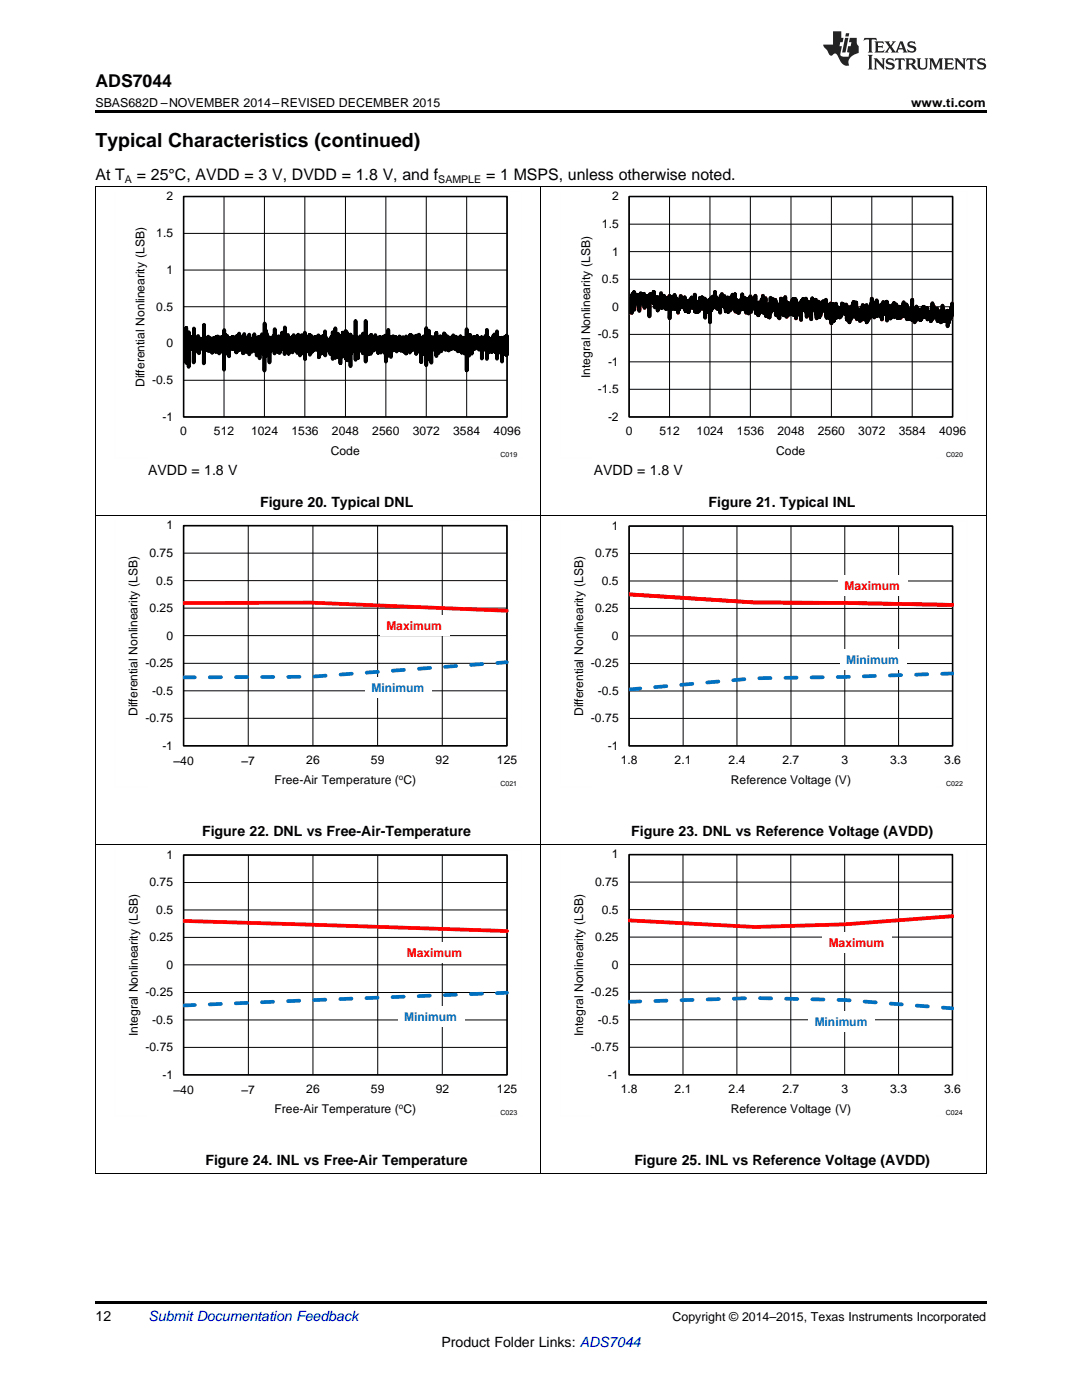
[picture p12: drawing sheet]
<svg xmlns="http://www.w3.org/2000/svg" width="216mm" height="279mm" viewBox="0 0 216 279" stroke-linecap="round" stroke-linejoin="round" font-family="sans-serif">
<path d="M19 234.2h.2zM196.7 234.2h.1zM19 259.7h177.8v.5h-177.8z" fill="#000"/>
<g fill="none" stroke="#000" stroke-width=".2">
<path d="M19.1 168.6v65.6M36.6 170.6h64.6v43.9h-64.6zM36.6 176.1h64.6M49.6 170.6v43.9M62.4 170.6v43.9M75.4 170.6v43.9M88.3 170.6v43.9M107.9 168.6v65.6M196.8 168.6v65.6M36.6 198.1h64.6M36.6 192.6h64.6M36.6 187.1h64.6"/>
<path d="M36.6 181.6h64.6M36.6 209h64.6M36.6 203.6h64.6M19 234.2h177.8"/>
</g>
<path d="M36.6 170.6h64.6v43.9h-64.6z" fill="none" stroke="#000" stroke-width=".31"/>
<path d="M36.6 183.8l64.6 2" fill="none" stroke="#f00" stroke-width=".74"/>
<path d="M36.6 200.7l64.6-2.6" fill="none" stroke="#0070c0" stroke-width=".74" stroke-dasharray="2.2 3"/>
<path d="M22.9 169.6v53.1M35.4 169.6h68.7M104.1 169.6v46.1M22.9 222.6h6.3M97.8 222.6h6.3" fill="none" stroke="#fefefe" stroke-width=".2" stroke-dasharray=".4 .1" stroke-linecap="butt"/>
<g fill="#fff">
<path d="M79.4 200.9h13.3v4.1h-13.3z" fill-rule="evenodd"/>
<path d="M79.9 188h13.8v4.1h-13.8z" fill-rule="evenodd"/>
</g>
<g fill="none" stroke="#000" stroke-width=".2">
<path d="M125.5 170.6h64.6v43.9h-64.6zM125.5 176h64.6M136.3 170.6v43.9M147 170.6v43.9M157.8 170.6v43.9M168.5 170.6v43.9M179.3 170.6v43.9M125.5 198h64.6M125.5 192.5h64.6M125.5 187h64.6M125.5 181.5h64.6M125.5 209h64.6"/>
<path d="M125.5 203.5h64.6"/>
</g>
<path d="M125.5 170.6h64.6v43.9h-64.6z" fill="none" stroke="#000" stroke-width=".31"/>
<path d="M190.1 182.8l-21.6 1.7-17.9 .5-25.1-1.3" fill="none" stroke="#f00" stroke-width=".75"/>
<path d="M125.5 199.9l25.1-.7 17.9 .4 21.6 1.6" fill="none" stroke="#0070c0" stroke-width=".75" stroke-dasharray="2.2 3"/>
<path d="M111.8 169.5v53.2M124.2 169.5h68.8M193 169.5v46.2M111.8 222.6h6.3M186.7 222.6h6.3" fill="none" stroke="#fefefe" stroke-width=".2" stroke-dasharray=".4 .1" stroke-linecap="butt"/>
<g fill="#fff">
<path d="M161.3 201.7h13.3v4.1h-13.3z" fill-rule="evenodd"/>
<path d="M164.1 186h13.8v4.1h-13.8z" fill-rule="evenodd"/>
</g>
<g fill="none" stroke="#000" stroke-width=".2">
<path d="M19.1 102.9v65.7M36.6 104.9h64.6v43.9h-64.6zM36.6 115.9h64.6M36.6 110.4h64.6M49.5 104.9v43.9M62.4 104.9v43.9M75.3 104.9v43.9M88.2 104.9v43.9M107.9 102.9v65.7M196.8 102.9v65.7M36.6 137.9h64.6M36.6 132.4h64.6"/>
<path d="M36.6 126.9h64.6M36.6 121.4h64.6M36.6 143.4h64.6M19 168.5h177.8"/>
</g>
<path d="M36.6 104.9h64.6v43.9h-64.6z" fill="none" stroke="#000" stroke-width=".31"/>
<path d="M36.6 120.4l25.4-.1 39.2 1.6" fill="none" stroke="#f00" stroke-width=".75"/>
<path d="M36.6 135.2l25.4-.1 39.2-2.9" fill="none" stroke="#0070c0" stroke-width=".75" stroke-dasharray="2.2 3"/>
<path d="M22.9 103.8v53.2M35.3 103.8h68.8M104.1 103.8v46.2M22.9 157h6.3M97.8 157h6.3" fill="none" stroke="#fefefe" stroke-width=".2" stroke-dasharray=".4 .1" stroke-linecap="butt"/>
<g fill="#fff">
<path d="M75.8 122.8h13.9v4.1h-13.9z" fill-rule="evenodd"/>
<path d="M72.9 135.2h13.3v4.1h-13.3z" fill-rule="evenodd"/>
</g>
<g fill="none" stroke="#000" stroke-width=".2">
<path d="M125.5 105h64.6v43.9h-64.6zM125.5 115.9h64.6M125.5 110.5h64.6M136.3 105v43.9M147.1 105v43.9M157.8 105v43.9M168.6 105v43.9M179.3 105v43.9M125.5 137.9h64.6M125.5 132.4h64.6M125.5 126.9h64.6M125.5 121.4h64.6"/>
<path d="M125.5 143.4h64.6"/>
</g>
<path d="M125.5 105h64.6v43.9h-64.6z" fill="none" stroke="#000" stroke-width=".31"/>
<path d="M125.5 118.6l25.1 1.6 18 .1 21.5 .4" fill="none" stroke="#be4b48" stroke-width=".74"/>
<path d="M125.5 137.6l25.1-2.2 18-.3 21.5-.7" fill="none" stroke="#0070c0" stroke-width=".74" stroke-dasharray="2.2 3"/>
<path d="M125.5 118.6l25.1 1.6 18 .1 21.5 .4" fill="none" stroke="#f00" stroke-width=".74"/>
<path d="M111.8 103.9v53.1M124.3 103.9h68.7M193 103.9v46.1M111.8 157h6.3M186.7 157h6.3" fill="none" stroke="#fefefe" stroke-width=".2" stroke-dasharray=".4 .1" stroke-linecap="butt"/>
<g fill="#fff">
<path d="M167.2 114.8h13.9v4.1h-13.9z" fill-rule="evenodd"/>
<path d="M167.6 129.7h13.3v4.1h-13.3z" fill-rule="evenodd"/>
</g>
<g fill="none" stroke="#000" stroke-width=".2">
<path d="M19 37.2h177.8M19.1 37.2v65.7M36.6 39.2h64.6v44h-64.6zM44.7 39.2v44M52.8 39.2v44M60.8 39.2v44M68.9 39.2v44M77 39.2v44M85.1 39.2v44M93.1 39.2v44M107.9 37.2v65.7M125.5 39.2h64.6v44h-64.6z"/>
<path d="M133.6 39.2v44M141.7 39.2v44M149.7 39.2v44M157.8 39.2v44M165.9 39.2v44M174 39.2v44M182 39.2v44M196.8 37.2v65.7M36.6 53.9h64.6M36.6 46.6h64.6M125.5 55.7h64.6M125.5 50.2h64.6"/>
<path d="M125.5 44.7h64.6M36.6 75.9h64.6M36.6 68.5h64.6M36.6 61.2h64.6M125.5 61.2h64.6M125.5 77.7h64.6M125.5 72.2h64.6M125.5 66.7h64.6M19 102.9h177.8"/>
</g>
<path d="M36.6 39.2h64.6v44h-64.6zM125.5 39.2h64.6v44h-64.6z" fill="none" stroke="#000" stroke-width=".31"/>
<path d="M36.6 68.5l.1 1v-2.4v3.5v-4.3l.1 4.6v-4.6l.1 4.3v-4.3v3.5l.1-2.1v1.4v-1.2l.1 1.3v-1l.1 4.2v-7l.1 4.7v-2.5l.1 1.7 .1-1.7 .1 1.5v-1.2v1.4v-1.6v5.5l.1-6.9v3.5l.1-2 .1 1.1v-.7v1.6v-2.4l.1 2.2v-2.4v1.9l.1-1.4 .1 1.2 .1-1.6v2.2l.1-1.5 .1 1.5v-1.3l.1 1.3v-1.5v.9v-.9l.1 .1v4.2v-6.7v3.9v-2.4v2v-1.4l.2 1.4v-1.4v1.9v-2.3l.1 2.9 .1-2.6 .1 1.9v-1.9v1.7l.1-1.4 .1 1.5v-2v1.7v-1.8l.1 2.4v-2.7l.2 3.5v-3.1l.1 2.5v-1.9v1.2l.1-1.3v1.3v-1.5l.1 1.1v-.2v.5l.1-1.1 .1 1.2 .1-1.6v1.8l.1-1.8 .1 2.2v-1.7l.1 1 .1-1.3v4.7v-7.7v3.8l.1-1.2v1.7v-1.6l.1 2.3v-2.2l.2 2 .1-1.8v1.4l.1-1.6v2.2v-1.9l.1 1.8v-2.2l.1 1.2v-1.5l.1 2.9v-2.2l.1 1.5v-1.6l.1 1.9 .1-2.3v2.6l.1-2.3 .1 1.7v-1.7v1.4l.1-1.4 .1 2.7v-2.5l.1 .7v-1.1v1.4l.1-.1v.2v-.7v1.1l.1-1.3v1.4v-1.7v1.1v-.9l.1 .2v1.6v-2.3v1.8l.1-1.9 .1 1.8v-1.8v2.2l.1-1.9 .1 2.6v-3l.1 2.1 .2-1.7v2v-2.6v2.4l.1-1.8 .1 1.9 .1-2.3v3.2v-3.1l.1 2.4 .1-2.2 .1 2.1v-1.7v2l.1-2.6 .1 2.8v-2.9v2.2l.1-1.9 .1 1.5v-1.3v1.4l.1-1.5v1.3l.1-1.3v1.7v-2l.1 2.1v-3v7.3v-7.9l.1 5 .1-4.2 .1 3.6 .1-2.7 .1 2.6 .1-3.2 .2 3.1v-2.6l.1 1.9v-1.3l.1 .2v2.8l.1-3.6v1.6l.1-1.2v1.4v-1.9l.1 1.9 .1-1.7v1.3v-1.5v1.9l.2-1.3v1.3v-2l.1 2.3v-2.4v1.8l.1-1.8v1.7v-.9l.1 1.4v-1.7l.1 1v-1.4v1.3l.1-.2v.8v-1.6l.1 1.8v-2.1l.1 2.7v-2.1l.1 1.7 .1-1.8v2.5v-2.6v2.5l.1-3.2 .1 2.5v-1.5l.1 1.4v-2.3l.1 2.4 .1-2.9v3.2v-.7l.1 .8v-2l.1 1.5v-1.5l.1 1.2v-1.1l.1 1.7v-2.2v1.4l.1-1.1 .1 2.1 .1-2.2v2.3l.1-3v3.5l.1-2.7 .1 1v-.8v1.3v-1.1v1.5v-3.1l.1 2.9v-1.8l.2 1.7v-1.9v2v-1.7l.1 .9v-.8v2.4l.1-3v2.1v-1.9l.1 2v-1.6v1.5v-1l.1 .6v-1.4v1.7l.1-1.8v1.6l.1-1.6 .1 2.1v-2.8v3.9l.1-3.2v1.3l.1-.4v.4v-.5v.6v-1.1l.1 1.7 .1-1.9v1.7l.1-1.6v1.9l.1-1.5v2.1l.1-2.5v1.4v-1.3v1.1l.1-.9v1.8l.1-2.4 .1 2.4v-3.1l.1 3.3v-1.7l.1 1.1 .1-1.9v2.1v-2.3l.1 2.6 .1-2.2v3.2v-3.2l.1 1.7 .1-1.4v1l.1-1.3v2.4l.1-2.9 .1 3.1v-3.1l.1 4.3v-4.3l.1 2.1v-1.7l.1 1.5v-1.1v1.4l.1-2.1v1.6v-.6v.8l.1-1.4v1.5l.1-2.5v3.6l.1-3.1v2.2l.1-2.4v3.6v-2.4l.1 .3v-.4l.1 2.1v-3l.1 6.8v-9.5v5.6v-3.5l.2 4.5v-5.2l.1 3.8 .1-2v1.8v-1.7l.1 3.1v-4.3l.1 3.1v-1.7v1l.1-1.5 .1 2v-1.9v1.4l.1-1.7v1.5l.1-1.3v4.8v-4.6l.1 1.5v-1.7l.1 2.5 .2-2.3 .1 1.9v-1.5v1.7v-1.9l.2 1.6v-2.2l.1 2v-2.1v2.4v-2.6l.1 2.5 .1-1.6v2.6v-4.8l.1 3.4v-1.4l.1 1.8v-1.6v1.3l.1-1.7 .1 1.9v-1.5l.1 2.3v-2.8l.1 2 .1-1.5 .1 1.5v-2.3l.1 3.3 .1-2.7v2.7l.2-2.7v1.8v-2v1.8l.1-1.3 .1 1.4 .1-1.4v1.6v-3.2l.1 3.2v-1.9v1.4l.1-1.4 .1 1.8 .1-2.4v2.3v-2.6l.1 3.9v-5.4v4.6l.2-2.6v1.8v-1.7l.1 1.9v-1.9l.2 2.7 .1-3.3 .2 3.8v-2.4v-.2v.7l.1-.8 .1 1.4v-1.9v2.9v-2.4l.1 1v-1.1l.1 1.1v-1.3v1.6v-1.5l.1 1.4 .1-1.4v1.7v-2.1l.1 2.6v-2l.1 2.4v-1.8v.2v-.8l.1 1.2v-1.2v1.5l.1-2.5 .1 2.6 .1-2.4 .1 2.7v-1.7v-.2v.8v-1l.1 1.6 .1-1.7 .1 2v-2v2.3v-1.9l.1 2.5 .1-3.5 .1 3v-1.5v.6v-2.3l.1 2.4v-1.5l.1 2.3v-2.2l.1 .9v-.8l.1 3v-3.9v3.3l.1-3.2 .2 1.9v-1.6v2.4l.1-2.9v2.1v-1.5v2.3l.1-1.9 .1 2 .1-2.7v3.4v-2.5v1.4l.1-1.8v1.9l.1-3.2 .1 5.3 .1-4.7 .1 2.6v-2.3v2.3l.1-2.1v2.5l.1-2.6 .1 2.5v-2l.1 1.6v-1.6l.1 .9v-1.4v2.4v-1.9l.1 1.4v-1.5l.1 1.8v-2.8v4l.1-3 .1 1.5 .1-2.3v3.4l.2-3.1 .1 2.9v-2.7v1.7l.1-1.8v2.5v-2.3l.1 1.4v-1.6v2.2l.1-1.9 .1 1.9v-2.3v1.9v-1.5l.1 1.7 .1-2.1v2.5v-1.9l.1 1.8v-1.5l.1 .9 .1-1.4 .1 2 .1-2.8 .1 4.4v-4.2l.1 2.8v-2.7l.1 1.9 .1-1.4v3v-2.1v.2l.1-1v1.6l.1-1.9 .1 1.4v-1.3v2.2l.1-2.7 .1 3.3 .1-3.2 .1 2.3v-1.5v2.5l.1-3.6 .1 3.9 .1-4.7v4.8v-3.8l.1 2.5 .1-1.9v2.1l.1-1.8 .1 1v-1.3l.1 2.2v-2v1.4l.2-1.3v1.4l.1-1.5 .1 1.3v-1.5l.1 3 .1-3.3v1.9l.1-2 .1 3v-3l.1 2v-2.2l.1 3.1v-3.9v5.3v-4.4v2.3l.2-2.2v3.2v-3.8v2.4l.1-1.6 .1 2.7 .1-4.7v5.9l.1-3.9 .1 2 .1-2.2 .1 1.7 .1-1v2.4v-3.2v4.1v-4.7v2.5l.1-1.3 .1 1.4v-1.9v2.1l.1-1.9v1.6v-1.8l.1 .3v2.9l.1-3.5v2.2v-2v5.3v-4.5l.1 .5v-1.3l.1 3.4v-3.4v2.1l.1-1.9v2.5v-2.9l.1 2.7 .1-2v1.8v-3.1v4.8l.1-3.3v.7v-.8l.1 1.8v-2v2.2v-2.9v2.8l.1-2.6v2.6l.1-1.8v2.2v-3.1v3l.1-2.2v3l.1-4.8v5.2v-4.9v5.3l.1-4.8v2.3l.1-1.7v4.4v-5.5l.1 4 .1-3.2v4.8v-5.2l.1 3.2v-3v2l.1-.7v.9v-1.2l.1 1.3v-1.9l.1 1.8 .1-1.6v5.6v-6.3l.2 3.7 .1-3.1v1.8v-1.7l.1 2.1 .1-2.1 .1 2.5v-2.7l.1 2.2v-2l.2 2 .1-1.8v4.1v-7.7l.1 6.4 .1-3.3 .1 2.4 .1-2.1 .1 2v-1.5v3.5v-4.2l.2 2.2v-1.6v1l.1-1.2 .1 1.7 .1-2.3 .1 2.9v-2.5v2l.1-1.8v1.5l.1-1.5v1.2l.1-1v1.2v-1.3l.1 1.1v-2.3v3.9l.1-1.9v.5l.1-1.3 .1 1.3v-1.1l.1 1.1v-.8v1.3l.1-1.9 .1 4.5v-8.1v5.2v-2.1v2.4l.1-2.2v1.3l.1-1.1v2.5v-2.4l.2 1.4v-1.5v2.8l.1-3.2v3.5v-2.9l.1 1.2 .1-1.2v1.6l.1-2v2.4l.1-2 .1 2.8 .1-3.8v2.7v-1.9l.1 2.1 .2-2.3 .1 2.6 .1-2.8 .2 2.6 .1-2.9v2.7l.1-2.2 .1 2.4v-1.4l.1-.5v.7v-.7l.1 1.5v-1.9v1.6l.1-1.5 .1 2.8v-2v.5v-1.1l.1 1.1v-1.6l.1 2.7v-2.4v1.9l.2-2.3 .1 3.2v-3l.1 2.3v-2.3l.1 .1v2.3v-1.3v-.4v1.4l.1-2 .2 1.9v-1.5v2.3l.1-3 .1 2.2 .2-2.2v3.3v-3.5l.1 5.2v-5.1l.1 4.2v-4.3l.1 3.3 .1-3.3v1.6v-.7l.1 1.3v-1.5v2v-1.7l.1 2.9v-5.1l.1 3.4v-1.9v1.8l.1-1.1v1.2l.1-1.7 .1 1.7 .1-1.3v3.3l.1-4v2.4l.2-1.6v1l.1-1.4v1.9v-1.2v.8v-2l.1 2.8v-1.7l.1 .5v-.6l.1 1.1v-1.6v1.6l.1-1.7 .1 2.3v-2.1l.1 1.7v-2.1l.1 1.9v-1.9v2.9l.1-2.3v1.1v-1.3l.2 2v-2l.1 1.8v-1.8l.1 1.3 .1-1.5v2.4v-2.8l.1 2.5v-2.3v2.2l.1-1.9 .1 2.4 .1-2 .1 1.2v-1.2v.2v1.1v-1.6l.1 1.9 .1-2.3 .1 2v-2v2.9l.2-2.8 .1 2.8 .1-2.8v2.3v-2.3l.1 2v-2.3v3.4l.1-3.2v1.8l.1-1.7v1.8v-1.3v1.2l.1-.7v.5l.1-1.5 .1 2.6 .1-2.2v1.2v-1.5l.1 2.1 .1-2v2.8l.1-3.6v3.3l.1-3.2v3.1l.1-2.3v1.3l.2-.9v1.1v-2.1v2.1l.1-1.2v1.7v-2.1l.2 2.2 .1-2.1 .1 1.8v-2.2l.1 2.6 .1-2.9v3.6v-3.5l.1 3.3 .2-3.4v2.4l.1-1.9v2.7v-2.6l.1 2.5v-2.5l.1 2.5v-3.3l.1 2.9v-2.3l.1 1.4v-1.1v2.1l.1-2.4v1.9l.1-1.8 .1 4.8v-4.2v.9v-1.2l.1 1.7v-2.1l.2 2.1v-2.2v2.7l.1-2.9 .1 3.6v-2.8v1.8v-2.2l.2 2.2v-2.2v2l.1-2.6v3.7l.1-3.8v4.2l.1-5.5v7.3v-6.5l.1 4.7 .1-4.2 .1 3 .1-2.4v1.8v-1.2v3.7l.1-5.7v4.3l.1-3.2 .1 2.1v-1v1.3l.1-2.1v2.1v-2.3l.1 2.4v-1.9l.1 4.7v-4.2v.6v-1.2l.1 1.8v-1.4v1l.1-1v1.8l.1-2.5 .1 1.9v-1.3l.1 1.5v-1.8v1.5v-1.4l.2 1.7v-1.9l.1 1.4v-1.5v2.7l.1-2.3 .1 3.3v-4.7l.1 3.6 .1-2.3 .1 1.6 .1-1.6v2.7l.1-2.6v2.1v-2.7l.1 2.9v-2.3l.2 1.6v-2.3v2l.1-1.5v2.4v-2.6v2.7l.1-2.9 .1 2.2v-2l.1 2.1v-1.5l.1 1.3v-1.7l.1 1.9v-2.1l.1 1.9v-2.8l.1 3 .1-2.8 .1 3.1 .1-2.5v1.6v-1.2l.1 1.7v-1.8l.1 1.9v-2.4l.1 2.4 .2-1.8 .1 2.2v-2.6l.1 2v-1.3l.1 1.1 .1-1.4 .1 1.8v-1.8l.1 2v-1.9v1.8v-2.1l.1 1.9v-.6v.2v-1.8l.1 2v-1.5l.1 1.5v-2.3v2.5l.1-1.4 .1 1.6v-2.4l.1 2.2 .1-1.8v1.6v-1.1l.1 1v-1.9l.1 2.6 .1-2.5v2.3v-2.2v1.9l.2-1.9 .1 1.8v-1.7v2.6l.1-2.4v2.2l.1-2.5v2.2v-2.3l.2 2.5 .1-2.7 .1 2.6 .1-2.2v2.9v-2.7l.1 1.6 .1-1.5 .1 1.5v-1.6v2.1l.1-2.3 .1 3v-2.9l.1 1.8 .1-1.6v2l.1-2.1v2.3v-2.5l.1 2.3v-2.1l.1 1.8v-3.8v8.2v-6.5l.2 3v-3.2l.1 3v-3.2v2.5l.1-1.6v1.3v-1.3l.1 .9v-.4v2.6v-4.1l.1 2.5v-1.7v1.3l.1-.6v2v-3.6l.1 2.1v-.6v.7l.1-1.2v1.5v-1.8l.1 2.2v-2.4v3.3l.1-2.9 .1 2.2 .1-2.1 .1 1.7v-2.2v1.9l.1-1.8 .1 2.1v-1.4l.1 1.5v-1.8l.1 1.3 .1-1.4 .1 1.5 .1-1.5v1.2v-1.8v1.9l.1-.8 .1 .8v-1.3v1.9l.1-1.9 .1 2.1 .1-1.9v1.4l.1-1.8v2l.1-1.9 .1 2 .1-2.3v4.3l.1-3.7v1.3l.1-1.5v1.6l.1-1v1.2l.1-1.6v1.6l.1-1.9 .1 2.2v-2l.1 1.6v-1.6v1.5v-1.2v1.1v-2.2l.1 2.7 .1-2.2v2l.1-1.4v1.1l.1-3.4v5.8v-3.7v1.2l.1-1.4v1.4l.1-1.7v2.5l.1-2.6v2v-1.5l.1 .4v-.2v2.3v-2.8v1.6l.1 .2v-1.4l.1 1.3v-1.4l.1 1v-1.1v1.5v-1.5l.1 1.7 .1-1.4v2.2v-2.5l.1 2.5v-2.4l.1 1.5v-1.5v.3v1.4l.1-2.4v2.2l.1-1.7 .1 1.7v-1.6v2.4v-3.4l.1 3.1v-1.9l.1 1.5v-1.5l.1 2.4v-3.3v2.9l.1-2v2.1l.2-3.9v5.5l.1-4.1v1.4v-1.6l.1 2.2v-1.8v1.2l.1-1v2.5v-3v1.5l.1-1.2v1.6l.1-1.5 .1 1.8v-1.7l.1 1.5v-1.5v1.1l.1-1.4v1.5v-1.4v2l.1-2.3 .1 4.8v-4.4v1.1l.2-1.2 .1 1.4v-1.7l.1 2.3 .1-2.4v2.5v-2.2l.1 1.9 .1-2.3v3.5l.2-3.5v3.7v-3.9v3.8v-3.5v1.2M125.5 61.2l.1 .7v-1v1.5l.1-2.1v1.7v-1.7l.1 .5v-.5v1.6v-1.7v-.5v.9l.2-1.3 .1 3.1v-2.8v-.8l.1 1.6v-1.6l.1-.1v1.1l.2-1.5v3.5l.1-2.2 .1 1.1v-1.3l.1 .3v-.3v.9l.1-1.2 .1 1.2v-1.5l.1 1.1 .1-1 .1 1.8 .1-1 .1 .9 .1-1.4v2.8v-3.1l.2 .7 .1-1.1v2.1l.1-1.5 .1 1.4 .1-1.3 .1 1.4v-1.9l.1 1.4 .1-1.5 .1 2.8 .1-1.8 .1 1.2 .1-.9 .1 .7v-1.3l.1 1.2 .1-1.4 .1 2.1 .1-1.1v1l.2-1.6v3.6l.1-4.4v.9v-.8l.1 .6v-.5v1l.1-1.3 .1 1.7v-.9l.1 .9 .1-1.4v1v-1l.1 1.5 .1-2.2 .3 3.1 .1-1.4v-.3v1.7l.2-1.8 .1 1.1v-1.4l.1 2.8 .1-1.8 .1 1.2 .1-1.3v.7l.1-.9v1l.1-1.5 .1 .9v-1.3v.8l.1-1.3 .1 3 .1-1.9v1.4l.2-1.9 .1 1.4 .1-1.5v1.2l.1-1v2.2v-.8l.1 1 .1-1.3 .1 1.4 .1-2.2 .1 1.5 .1-1.1 .1 1.1 .2-1.4v1.4l.1-2v4.5v-3.5l.1 1.8 .2-2.5v1.6l.1-1.5v1.2v-.7l.1 .1v1.7l.1-2.5 .1 1.3v-1.2l.1 .3v1.1v-1.3v.2l.1-.3v.9l.1-1.3 .1 2.8 .1-1.6 .1 1.4 .1-1.9 .1 1.4 .1-1.1 .1 2.5 .1-1.7v.7l.1-.9v1.2l.2-1.8 .1 1v-1.8l.1 1.4 .2-1.1v1.9l.1-1.7 .2 1.6 .1-1.7 .1 1.3v-1.5l.1 2.4v-.7l.1 1.1 .1-1.5 .1 1.4 .1-2 .2 2.2 .1-1.4v1.5l.2-2v1.1v-1.5l.1 1.3v-1.4l.2 1.3v-1.5v.8l.1-1 .1 2.1 .1-1.3v.7v-1l.1 .9 .1-1.2v1l.1-.8 .1 .7v-1.7l.1 3.4 .1-1.2 .1 1.3 .2-2.1 .2 2.1v-.8v.5l.1-.8v.9l.1-1.5 .1 1.1v-2.3l.2 2.2 .2-2v.7v-.8v1l.1-1.2v2v-.7l.2 1.1 .1-1.9 .1 1.5v-1.6l.1 1.3v-1.4l.1 3.8 .1-1.8v.7l.1-1v1l.2-1.6v.9l.1-1.4v1.3v.3l.1-1.2 .1 1.7v-2.4v1.6l.1-1.4 .1 1.3v-1.5l.1 4.4v-4.3l.1 1.6 .1-2v2.3l.1-2.6 .1 1.3v-1.3v.8v-.6l.1 .2v1.8v-1.9l.1 1.1 .1-1.2v.1l.1-.5v.9l.2-1.7v2.8v-.6l.1 .9 .1-2.1v2.1l.2-1.8 .1 2.1 .2-1.4 .1 1.3v-1v.8l.1-1.5 .1 2.5 .1-3.3 .1 1.2 .1-1.6 .2 2.3v-1.5l.1 1.3 .3-1.7v1.5l.1-1.1 .1 2.6 .2-1.7 .1 1.2 .1-1.3v.7v-1.6l.1 2.9 .2-1.7v1.4l.1-1.6v.9v-1.4l.1 2.1v-2.4l.1 1.4 .1-1.8 .1 1.3 .1-1.7 .1 2.8 .2-2.4 .1 1.9 .2-2.4v3.5l.2-1.3v.9l.1-.8 .1 .3v-1.4l.2 2.5v-1l.1 1 .2-2.2 .1 1.7v-1.9l.1 1.1v-1.3l.1 1.1 .1-.8v.5l.1-1.8 .1 2.9 .1-1.9 .1 1.9v-1.3l.1 .6 .1-1.6v1.5l.1-1.2 .1 2.3v-1.1l.1 1.5v-1.3l.1 .2v-.3v.3l.1-.1v.4v-1v1.3l.1-1.2v.7v-1.7l.2 2.9 .1-3.1 .1 2.2 .1-2.6 .2 3.2 .1-2.2 .1 1.5 .1-2 .2 2 .1-1.9v1l.1-.8 .1 1v-1.9l.1 3.5 .2-2.1 .1 1.8 .2-1.8v2.5l.2-2.1 .2 1.5v-1.7l.1 1.3 .2-2.1 .1 1.3 .1-2.1 .1 3.4 .1-1.8v1.1l.1-1.5v2l.3-2.7v3.4v.2l.2-1.5 .1 .9v-1.7l.3 2.5 .1-1.7v1.8l.2-2.8v1.6l.1-2.8v3l.1-1.8v.7l.1-1.1 .1 1.3 .1-1.8 .1 2.2 .2-1.5v1.2l.2-1.7 .1 3 .1-1.3 .1 .8v-.9l.1 1.4 .1-2.2 .1 1.8v-1.7v2.3v.2l.2-1.5v1.7l.2-2.6v1.5l.1-.7v.2v-2.3v2.1l.1-1.4 .1 1.4v-.5l.1 .4v-1.9l.1 .6 .1-.4v1.4v-1.1v2.7l.1-2.3 .2 1.2 .1-2.5v2.4l.1-1.6v3l.1-1.6 .1 1.7 .1-1.9v1.1v-1.3l.2 1v-1.6v1.9l.1 .2v-1.3l.1 1.5v-1.3v.9l.2-1.8v1.6l.1-1.5v1.8l.1-1.9v2v-2.3v2.2l.2-2.3v2.4v-2.7v1l.1-1.2 .1 2v-2.1v3.2l.1-2.4v1v-1.2l.1 .8v-.6v.4l.1-.3v.5l.1-1.3 .1 1v-.9v3.7v-2.3l.1 .9 .1-.8v1.4l.2-2.2 .2 2.2 .1-1.1v1.2l.1-1.8 .2 1.4v-1.1v2.5l.1-3.7v1.5l.1-1.3v.9v-1l.1 .9 .1-1.4v1l.1-1v2.2l.1-1.2 .1 .9 .1-1.4 .1 1.1 .1-1.7 .1 3.6 .3-1.7v.9v-.6l.1 .3v-1.9v2l.2 .8 .1-1.5 .1 1.1 .1-1.6 .1 2.7v-3.3l.1 1.8 .1-2.6v1.1v-.6l.2 .9v-1.1v.2v1.4l.1-1.4v1.6l.2-1.6v.8l.1-1.1v1.7l.1-1.6 .2 3.6v-1.3v.8l.1-1.7v.8l.2-.4v.4l.1-1.9v3.1l.1-1.6 .1-.1 .1 1.4 .1-2 .1 1.1 .2-1.8 .1 1.6 .1-1.8 .1 1.7v.2l.1-1.4 .2 1.4 .1-2.2 .1 3.6 .2-1.9v1.6l.1-.3 .1-1.9 .2 2.6v-1.4v-.6l.2 1.1 .1-2 .1 3.9 .1-3.3v2.1l.1-2.5v2.3l.2-2.4 .1 3.4v-2.1v-.5l.1 .6 .1-1.1v1l.1-1.2v.4l.1-.6 .1 2.8 .1-1.8 .1 1.3 .2-1.5v1.3v-1l.1 1.5 .1-.8 .1 1 .1-1.5 .1 1.2v-.7l.1 .6 .1-2.4v2l.2-1.9 .1 1.2v-.9l.2 1.6 .2-1.8 .1 1.4v-1.4l.3 3v-1.6l.1 1.4 .2-2.3 .1 3 .1-2.2v.9l.1-1 .1 1.8 .1-2.7 .1 1.7 .1-1.6 .1 1.1 .1-2v1l.1-1v2.9l.2-2.3 .1 1.8v-.2l.1-2.1 .2 3.3v-.8v-.2l.1 .6 .2-1.5v1.2l.1-1 .2 2.1 .1-2.1 .1 1.9 .1-.2v-2.4l.1 2.1 .2-2.5v1.1v-1v.9l.1-.8v1.2l.1-1.2 .1 2.7 .1-2v1l.1-1.7v2l.2-2.2 .1 3.4 .1-2 .2 1.5v-1.8v1.1l.1-1.5 .1 1.6 .1-1.1 .1 1.3 .1-2.9 .1 2.6 .1-3.5v3.5v-2.1l.1 1.8 .1-1.5v1.7l.1-2.1 .1 1.4v-1.3v2.4l.1-2.8 .1 1.6v-1.5l.1 1.3 .2-2.1 .1 3.1 .1-1.1v.6l.1-.7v.9v-.4l.1 .3 .1-1.4 .1 1.5v-.9v.9v-.7l.1 .7v-.5l.1 1 .1-2.4 .2 3v-1.9l.1-.9v1.2l.1-1.9 .3 2.4v-1.3l.1 1.1 .1-1.9 .1 2 .1-2.4 .1 3.8v-1.3l.1 .7 .1-1.4v1.3v-.8l.1 .6v-1.2l.1 1.2 .1-1.1v.5v-1.5l.1 2.6 .1-1.7 .1 1.5 .1-1.5 .1 .7 .1-.9v.9l.1-1.9 .1 1.3 .1-1.5 .1 2.8v-1.7l.1 .2v-.4v.6l.1-.5v.5l.1-1.3 .2 2.3 .1-1.1v1.6v-1.1l.1 .5v-.6l.1 .9 .2-2 .1 2.3 .1-1.1 .1 .9 .1-1.8v1.4l.2-1.6v1l.1-1.6 .1 .7v-1.1v1.7l.1-1 .1 2.1 .2-1.8v1.1l.2-1.6 .1 2.9 .1-1.4v1.1l.1-.9 .1 .7v-.7v.2v1l.2-2v1.4l.1-1.1 .1 1.1 .1-1v1.1l.1-1.5 .1 1v-2.9v4.1l.1-1.6 .1 1.7v-2.2l.1 1.4v-1.1v.7l.1-.7v.7l.1-.4v1.9l.1-2.3v-.3l.1 1.6 .2-2.1v1.4l.1-1.2 .1 2.4 .1-1.5 .1 1.4 .1-1.6v.8v-1l.1 1.2 .1-1.3 .1 2.1 .1-1.3v1.1l.1-.5v.3v-1.6l.1 1 .1-1.6 .1 .8 .1-.9 .1 2 .1-1.1 .1 1 .1-1.6 .1 1.6v-1.1h.1v-.1l.1 .8v-1.2v2.3l.1-.8 .1 .7v-1.1l.1 1v-.6l.1 .5v-.9l.1 1.1v-1.5l.2 1.9v-1.1l.1-.2v1.2l.1-1.6 .1 1.3 .1-3.2v2.3v-.9l.1 1.2 .1-2v1.6l.1-.8v1.4l.1-1.4 .1 1.5v-1.2l.1 1v-1l.1 .2v-.6v.9l.2-1.1 .1 2.5v-1l.1 1 .1-1.5v1.2l.2-1.1v1.1v-1.7l.1 1.1 .1-.6v.8v-1l.1 1.9v-1.1v.1v-.3l.1 1v-1.3l.1 1.1 .1-2.8v2.3v-.6l.1 .8v-1.8l.1 1.4 .1-.8v1.8l.2-1.1v.8l.1-1v1l.2-1.3v.8v-.2v-.7v.9l.1-1.3 .1 3.1 .1-1.5v.8l.1-1.1 .1 1v-1.5l.1 .8 .1-.9v.6v-.9l.1 1.2 .1-2.3v1.7l.2-1.7v1.8v-2.5v1.6v-1" fill="none" stroke="#000" stroke-width=".74"/>
<path d="M22.9 38.2v53.2M35.4 38.2h68.7M104.1 38.2v46.2M111.8 38.2v53.2M124.3 38.2h68.7M193 38.2v46.2M22.9 91.3h6.3M97.8 91.3h6.3M111.8 91.3h6.3M186.7 91.3h6.3" fill="none" stroke="#fefefe" stroke-width=".2" stroke-dasharray=".4 .1" stroke-linecap="butt"/>
<path d="M125.6 61.2v.7v-1v1.5l.1-2.1v1.7v-1.7l.1 .5v-.6v1.7v-2.2l.1 .9 .1-1.3 .1 3.1v-3.6l.1 1.6 .1-1.7 .1 1.1v-1.3l.1-.1v.8v-.9l.1 3.5v-2.1l.1 1 .1-1.3 .1 .9v-1.2l.1 1.2v-1.5l.2 1.1v-1l.1 1.8 .1-1 .1 .9 .1-1.4v2.8l.1-3.2 .1 .8 .1-1.1 .1 2.1v-1.5l.1 1.4 .1-1.3 .1 1.4v-1.9l.1 1.4 .1-1.5 .1 2.8 .1-1.8 .1 1.2 .1-.9 .1 .7v-1.3l.1 1.2 .1-1.4 .1 2.1 .1-1.1v1l.2-1.6v3.6l.1-4.4v.9l.1-.8v.6v-.5v1l.1-1.3 .1 1.7 .1-.9 .1 .9 .1-1.4v1.5l.1-2.2 .3 3.1 .1-1.3v-.4l.1 1.7 .1-1.8 .1 1.1v-1.4l.1 2.8 .1-1.8 .1 1.2 .1-1.3v.7l.1-.9v1l.1-1.5 .1 .9v-.5l.1-1.3 .1 3 .1-1.6v.6v-.9l.1 1.4 .1-1.8v1v-1.1l.1 1.4 .1-1.5 .1 1.2v-1v.4v-.3v2.1l.1-.8 .1 1 .1-1.3 .1 1.4 .1-2.2 .1 1.5v-1.1l.1 1.1 .1-1.2 .1 .7v-.9v1.4l.1-2v4.5l.1-3.5 .1 1.8 .1-2.5v1.6l.1-1.5v1.2l.1-.7v1.8l.2-2.5v1.3l.1-1.2v1.4v-1.3l.1 .2v-.3v.9l.1-1.3 .1 2.8 .2-1.6v1.5l.1-2 .2 1.4v-1.1l.1 2.5 .1-1.7v.7l.1-.9v1.2l.2-1.8 .1 1v-1.8l.1 1.4 .2-1.1v1.9l.2-1.8 .1 1.7 .1-1.7 .1 1.3v-1.5l.1 2.4v-.7l.1 1.1 .1-1.5 .1 1.4 .1-2 .2 2.2 .1-1.4v1.5l.2-2v1.1l.1-1.5v1.3l.1-1.4 .1 1.3v-1.5v.8l.1-1 .1 2.1 .1-1.3v.7l.1-1.2 .1 .7v-.8l.1 1v-.8l.1 .7v-1.2v.9v-1.4l.1 3.3 .2-1.1v1.3l.2-2.1 .2 2.1 .1-1.1v.9l.1-.1 .1-1.4v1.1v-.6v.4l.1-2.1 .1 2.2 .1-1.9 .1 .6v-.7v.7v-.8v1l.1-1.2v2v-.7l.2 1.1 .1-1.9 .1 1.5 .1-1.6v1.3v-1.4l.1 3.8 .1-1.8v.7l.1-1 .1 1 .1-1.6 .1 .9v-1.4v1.6l.1-1.2 .1 1.7v-2.4v1.6l.2-1.4v1.2v-1.4l.1 4.4 .1-4.4v1.7l.1-2v2.3l.1-2.3v-.3l.1 1.3v-1.3l.1 2.2v-1.8l.1 1 .2-1.6v.9v-.7v.7v-.7l.1 .4 .1-1.4 .1 3.1 .1-2.1 .1 2.1 .2-1.8v2.1l.2-1.4 .1 1.3 .1-1.7 .1 2.5 .1-3.3 .2 1.2 .1-1.6 .1 2.3 .1-1.5 .1 1.3 .1-1.4v1l.1-1.3v1.5l.1-1.1 .1 2.6 .2-1.7 .1 1.2 .1-1.3v.7v-1.6l.1 2.9 .2-1.7 .1 1.4v-2.1l.1 2.1v-2.4l.1 1.4 .1-1.8 .1 1.3 .2-1.7v2.8l.2-2.4 .1 1.9 .2-2.4v3.5l.2-1.3v.9l.1-.8 .1 .3v-1.4l.2 2.5 .1-1 .1 1 .1-2.2 .1 1.7 .1-1.9v1.1v-1.3l.1 1.1 .1-.8v.5l.1-1.8 .2 2.9v-1.9l.1 1.9 .2-2.3v1.5l.2-1.2 .1 2.7 .2-1.8 .1 1.3v-1.2v.7v-.1v-1.6l.2 2.9 .1-3.1 .1 2.2 .2-2.6 .1 3.2 .1-2.2 .2 1.5v-2l.1 1.6v-.6l.1 1 .1-1.9v1l.1-.8v.5l.1-.4v.9v-1.9l.1 3.5 .2-2.1 .1 1.8 .2-1.8v2.5l.1-1.2v1l.1-1.9 .2 1.5v-1.7l.1 1.3 .2-2.1 .1 1.3 .1-2.1 .1 3.4 .1-1.8v1.1l.1-1.5v2l.3-2.7v3.3l.1 .3 .1-1.5 .1 .9v-.6v.1v-1.2l.3 2.5 .1-1.7v1.8l.2-2.8 .1 1.6v-2.8v3l.1-1.8v.7l.1-1.1 .1 1.3 .1-1.8 .1 2.2v-1l.1 .6 .1-1.1 .1 1.2 .1-1.7 .1 3 .1-1.3 .1 .8 .1-.9v1.4l.1-2.2 .1 1.8v-1.7v2.5l.2-1.5v1.7l.2-2.6 .1 1.5v-.7v.2v-2.3v2.1l.1-1.4 .2 1.3 .1-1.9 .1 1.6v-1.1v2.7l.1-2.3 .2 1.2 .1-2.5 .1 2.4v-1.6v3l.1-1.6 .1 1.7v-.9v.8l.2-2 .1 1v-1.6l.1 2.1v-1.3l.1 1.5v-1.3l.1 .9 .1-1.8v1.6l.1-1.5 .1 1.8v-1.9v2v-2.3l.1 2.2 .1-2.3v2.4v-2.7l.1 1v-1.2l.1 2v-2.1v3.2l.1-2.4v1v-1.2l.1 .8 .1-.5v.5l.1-1.3 .1 1v-.9v.3v3.4l.1-2.3 .1 1.5 .2-2.2v1.5l.1-1 .2 1.8 .1-1.8 .2 1.4v-1.1v2.5l.1-3.7 .1 1.5v-1.3v.9l.1-1v.9l.1-1.4v1l.1-1v2.2l.1-1.2 .1 .9 .1-1.4 .1 1.1 .1-1.7 .2 3.6 .2-1.7v.9l.1-.6v.3v-1.9l.2 2.8 .1-1.5 .1 1.1 .2-1.6v2.7v-3.3l.1 1.8 .1-2.6 .2 1.4v-1.1v1.6l.1-1.4v1.6l.2-1.6 .1 .8v-1.1v1.7l.2-1.6 .1 3.6v-1.3v.8l.1-1.7 .1 .8 .1-.4v.4l.1-1.9v3.1l.2-1.7 .1 1.4v-.7l.1 .3v-1.6l.1 1.1 .1-1v.9v-.1l.1-1.6 .1 1.6 .1-1.8 .1 1.7v.2l.2-1.4 .1 1.4 .1-2.2 .1 3.6 .2-1.9v1.6l.1-.4 .1-1.8 .2 2.6v-2l.2 1.1v-.8v.5l.1-1.7 .1 3.9 .1-3.3v2.1l.1-2.5 .1 2.3 .1-2.4 .1 3.4 .2-3.1 .1 1v-1.2v.4l.1-.6 .1 2.8 .1-1.8 .2 1.3 .1-1.5v1.3l.1-1v1.5l.1-.8 .1 1 .2-1.5 .1 1.1 .1-2.4 .1 2 .1-1.9 .1 1.2 .1-.9v1.1v-.2v.5l.1-.7 .1 .9 .1-1.8v1.4v-1l.1 1 .1-1.4 .2 3 .1-1.6 .1 1.4 .1-2.3 .1 3 .1-2.2v.9l.1-1 .1 1.8v-2.2l.1 .6v-1.1l.1 1.7 .1-1.6 .1 1.1 .2-2 .1 2.9 .1-2.3 .1 1.8 .1-2.3 .2 3.3v-1l.1 .6 .2-1.5v1.2l.2-1 .1 2.1 .2-2.1 .1 1.9v-2.6v1.6l.1-1.2 .1 1.7 .1-2.5v1.1l.1-.9v1.2l.1-1.2 .1 2.7 .1-2v1l.1-1.7 .1 2 .2-2.2v3.4l.1-1.2v.7v-.3v-1.2l.1 1.6 .1-1.9v1.1l.2-1.5v1.6l.1-1.1 .1 1.3 .1-2.9 .1 2.6 .1-3.5v3.5l.1-2.1v1.8l.1-1.5v1.7l.1-2.1 .1 1.4v-1.3l.1 2.4v-2.8l.1 1.6 .1-1.5 .1 1.3v-.9v.7l.2-1.9v3.1l.2-1.2v.9l.1-.4v.3l.1-1.4 .1 1.5v-.9v.9l.1-.7v.7l.1-.5v1l.1-2.4 .2 3v-1.6l.1-1.2v1.2l.1-1.7v.4l.1-.6v1.3l.1-1v1.8l.1-.8v.4v-.3v1l.2-2.1 .1 2 .1-2.4 .1 3.8 .2-2v1.3l.1-1.4 .1 1.2 .1-1.1v.5l.1-1.5 .1 2.6v-1.7l.2 1.5v-1.5l.1 .7v-.7l.1 .5v-.7v.9l.1-1.9 .1 1.3 .1-1.5 .1 2.8 .1-1.8v.5l.1-.5 .1 .5v-1.3l.1 1.3 .1-1v.8v-.6v.1v1.7l.1-1.1v1.6l.1-1.2 .1 .9 .2-2 .1 2.3 .1-1.1 .1 .9 .1-1.8v1.4l.1-1.3v.8l.1-1.1v1l.2-1.6v.7v-1.1l.2 2.8 .2-1.9 .1 1.1 .1-1.5 .1 2.9 .1-1.4v1.1l.2-.9v1.2l.2-2v1.4l.1-1.1 .2 1.1v-1v1.1l.1-1.5 .1 1v-2.9v4.1l.1-1.6 .1 1.7v-2.2l.1 1.4v-1.1l.1 .7 .1-.4v1.9l.1-2.6 .1 1.6 .2-2.1v1.4l.1-1.2 .1 2.4 .1-1.5 .1 1.4 .1-1.8 .1 1.2 .1-1.3 .1 2.1 .1-1.3 .1 1.1 .1-1.8v1l.1-1.6 .1 .8 .1-.5v.4v-.8l.1 2 .1-1.1 .1 1v-.7l.1 .1v-1l.1 1.6 .1-1.1 .1 .7v-1.2l.1 2.3 .1-1.2 .1 1 .1-.6v.5v-.9l.1 1.1 .1-1.5 .1 1.9 .1-1.3v1.2l.1-.5v.3v-1.4l.1 1.3 .1-3.2v2.3v-.9l.1 1.2 .1-2 .1 1.6v-.8v1.4l.1-1.4 .1 1.5 .1-1.2v1l.1-1.4v.9l.2-1.1 .1 2.5 .1-1.2 .1 .8v-1.1l.1 1.2 .1-1.1v1.1l.1-1.7v1.1l.1-.6v.8l.1-1v1.9v-1.3l.1 1v-1.3l.1 1.1 .1-2.8v2.3v-.6l.1 .8v-1.8l.2 2.4v-.9l.1 .9v-1l.1 .5v-.6v.8l.1-1v1l.2-1.3v.8v-.2v-.7l.1 .9v-1.3l.1 3.1 .1-1.5 .1 .8v-.9v-.2l.1 1 .2-1.6v.6v-.9l.1 1.2 .1-2.3 .1 1.7 .1-1.7v1.8v-2.5v1.6l.1-1" fill="none" stroke="#be4b48" stroke-width=".74"/>
<path d="M19 22h177.8v.5h-177.8z" fill="#000"/>
<g fill="#231f20">
<path d="M172.5 7.6l-.1 .5 .4-.2h.6v.1v2.1l-.2 .4h.9l-.2-.4v-2.1l.1-.1h.5l.5 .2-.2-.5zM174.5 8.3l.2 .3v1.5l-.2 .4h1.8l.2-.6a1.04 1.04 0 0 1-1.3 .2v-.7h.6l.3 .2v-.6l-.3 .2h-.6v-.6l.8-.1 .4 .3-.2-.5zM176.5 8.3l.9 1.1-.9 1.1h.8l-.2-.2 .4-.7 .5 .7-.2 .2h1.5l-.2-.2 .2-.4h.9l.1 .4-.2 .2h1l-.3-.3-.7-1.9h-.5l-.9 2-.8-1 .9-1h-.8l.1 .3-.4 .5-.3-.6 .1-.2zM179.7 8.6l.4 1h-.7zM181.3 8.4a.63 .63 0 0 0-.2 .7 .63 .63 0 0 0 .6 .4l.6 .2 .1 .2a.75 .75 0 0 1-.7 .4 .75 .75 0 0 1-.6-.5l.1 .7 .1-.1a1.11 1.11 0 0 0 1.5-.6 1.13 1.13 0 0 0-1.2-.8l-.1-.4a1.04 1.04 0 0 1 1.2 .2l-.2-.5-.2 .1-.4-.2zM173.2 10.9l.2 .4v2.2l-.2 .4h1l-.3-.4v-2.2l.3-.4zM174.3 11.6l.3 .4v1.5l-.3 .4h.8l-.2-.4v-1.3l1.5 1.7v-1.9l.2-.4h-.7l.2 .4v.9l-1.1-1.3zM177 11.8a.62 .62 0 0 0-.2 .7 .62 .62 0 0 0 .6 .4l.6 .1 .1 .3a.76 .76 0 0 1-.7 .3 .76 .76 0 0 1-.7-.4l.2 .7 .1-.1a1.11 1.11 0 0 0 1.5-.6 1.13 1.13 0 0 0-1.2-.8l-.1-.4a1.04 1.04 0 0 1 1.2 .2l-.2-.6-.2 .1-.5-.1zM178.7 11.6l-.2 .6a.61 .61 0 0 1 .8-.3v1.6l-.2 .4h.9l-.2-.4v-1.6a.63 .63 0 0 1 .7 .3l-.1-.6zM180.6 11.6l.3 .4v1.5l-.3 .4h1l-.2-.2-.1-.8 .6 .2a.76 .76 0 0 0 1.2 .7l-1-1a.58 .58 0 0 0 .6-.5 .58 .58 0 0 0-.5-.6zM181.4 11.9h.1a.45 .45 0 0 1 .5 .1 .45 .45 0 0 1 .1 .5l-.8 .2zM182.9 11.6l.2 .2a2.17 2.17 0 0 0 .3 1.9 .99 .99 0 0 0 1.6-.6v-1.1l.2-.4h-.7l.2 .2a1.92 1.92 0 0 1-.2 1.8 .6 .6 0 0 1-.9-.5v-1.1l.2-.4zM185.4 11.6l.2 .4v1.5l-.2 .4h.7l-.2-.4v-1.4l.8 1.8 .8-1.8v1.4l-.2 .4h.9l-.2-.4v-1.5l.2-.4h-.8l-.6 1.5-.6-1.5zM188.4 11.6l.2 .4v1.5l-.2 .4h1.8l.1-.6a1.04 1.04 0 0 1-1.2 .1v-.6h.5l.4 .2v-.6l-.4 .2h-.5v-.7h.8l.3 .3-.1-.6zM190.5 11.6l.2 .4v1.5l-.2 .4h.7l-.2-.4v-1.3l1.5 1.7v-1.9l.2-.4h-.7l.2 .4v.9l-1.1-1.3zM192.9 11.6l-.1 .6a.61 .61 0 0 1 .7-.3l.1 1.6-.3 .4h1l-.3-.4 .1-1.6a.63 .63 0 0 1 .7 .3l-.1-.6zM195.2 11.8a.62 .62 0 0 0-.2 .7 .62 .62 0 0 0 .6 .4l.6 .1 .1 .3a.76 .76 0 0 1-.7 .3 .76 .76 0 0 1-.6-.4l.1 .7 .1-.1a1.11 1.11 0 0 0 1.6-.6 1.13 1.13 0 0 0-1.3-.8l-.1-.4a1.04 1.04 0 0 1 1.2 .2l-.1-.6-.2 .1-.5-.1z"/>
<path d="M166.2 6.3v2.6h-1.9v.4l.8 .9a.91 .91 0 0 0 1 .8 .56 .56 0 0 1 .5-.3 .56 .56 0 0 1 .5 .3l.4 .8a1.53 1.53 0 0 0 1.9 1.2 1.54 1.54 0 0 1 1-2.1l.9-.3v-1.4a1.52 1.52 0 0 1-.4-1.6h-1.3l-.2 .8h.5l-.2 .8h-.5l-.1 1v.2l.4 .1-.2 .8a1.93 1.93 0 0 1-1.6-.3l.3-1.8h-.5l.2-.8h.4l.2-.8h-.4v-1.3zM168.6 7.6l-.6 2.9h.7l.6-2.9zM168.8 6.6l-.1 .7h.6l.2-.7z"/>
</g>
<text font-size="3.9" x="19" y="29.3">Typical Characteristics (continued)</text>
<text font-size="3.5" x="19" y="17.3">ADS7044</text>
<g font-size="3.2">
<text x="19" y="36">At T</text>
<text x="27.3" y="36">= 25°C, AVDD = 3 V, DVDD = 1.8 V, and f</text>
<text x="97" y="36">= 1 MSPS, unless otherwise noted.</text>
</g>
<g font-size="2.8">
<text x="29.6" y="94.8">AVDD = 1.8 V</text>
<text x="118.5" y="94.8">AVDD = 1.8 V</text>
<text x="51.9" y="101.1">Figure 20. Typical DNL</text>
<text x="141.4" y="101.1">Figure 21. Typical INL</text>
<text x="40.3" y="166.8">Figure 22. DNL vs Free-Air-Temperature</text>
<text x="125.9" y="166.8">Figure 23. DNL vs Reference Voltage (AVDD)</text>
<text x="41" y="232.4">Figure 24. INL vs Free-Air Temperature</text>
<text x="126.6" y="232.4">Figure 25. INL vs Reference Voltage (AVDD)</text>
<text x="19" y="263.6">12</text>
<text x="88.1" y="268.9">Product Folder Links: ADS7044</text>
</g>
<text font-size="2.8" fill="#0000c8" x="29.6" y="263.6">Submit Documentation Feedback</text>
<g font-size="2.5">
<text x="19" y="21.4">SBAS682D –NOVEMBER 2014–REVISED DECEMBER 2015</text>
<text x="181.8" y="21.4">www.ti.com</text>
<text x="134.2" y="263.6">Copyright © 2014–2015, Texas Instruments Incorporated</text>
</g>
<g font-size="2.4">
<text x="33.2" y="40">2</text>
<text x="122.1" y="40">2</text>
<text x="31.2" y="47.3">1.5</text>
<text x="120.1" y="45.5">1.5</text>
<text x="122.1" y="51">1</text>
<text x="33.2" y="54.7">1</text>
<text x="120.1" y="56.5">0.5</text>
<text x="31.2" y="62">0.5</text>
<text x="122.1" y="62">0</text>
<text x="33.2" y="69.3">0</text>
<text x="119.3" y="67.5">-0.5</text>
<text x="28.8" y="77.2" transform="rotate(-90 28.8 77.2)">Differential Nonlinearity (LSB)</text>
<text x="30.4" y="76.7">-0.5</text>
<text x="117.7" y="75.5" transform="rotate(-90 117.7 75.5)">Integral Nonlinearity (LSB)</text>
<text x="121.3" y="73">-1</text>
<text x="32.4" y="84">-1</text>
<text x="119.3" y="78.5">-1.5</text>
<text x="121.3" y="84">-2</text>
<text x="36" y="86.9">0</text>
<text x="42.7" y="86.9">512</text>
<text x="50.1" y="86.9">1024</text>
<text x="58.2" y="86.9">1536</text>
<text x="66.2" y="86.9">2048</text>
<text x="74.3" y="86.9">2560</text>
<text x="82.4" y="86.9">3072</text>
<text x="90.4" y="86.9">3584</text>
<text x="98.5" y="86.9">4096</text>
<text x="124.9" y="86.9">0</text>
<text x="131.6" y="86.9">512</text>
<text x="139" y="86.9">1024</text>
<text x="147.1" y="86.9">1536</text>
<text x="155.1" y="86.9">2048</text>
<text x="163.2" y="86.9">2560</text>
<text x="171.3" y="86.9">3072</text>
<text x="179.3" y="86.9">3584</text>
<text x="187.4" y="86.9">4096</text>
<text x="66" y="90.7">Code</text>
<text x="154.9" y="90.7">Code</text>
<text x="33.2" y="105.7">1</text>
<text x="122.1" y="105.8">1</text>
<text x="29.8" y="111.2">0.75</text>
<text x="118.7" y="111.2">0.75</text>
<text x="31.2" y="116.7">0.5</text>
<text x="120.1" y="116.7">0.5</text>
<text x="29.8" y="122.2">0.25</text>
<text x="118.7" y="122.2">0.25</text>
<text x="33.2" y="127.7">0</text>
<text x="122.1" y="127.7">0</text>
<text x="29" y="133.1">-0.25</text>
<text x="117.9" y="133.2">-0.25</text>
<text x="27.5" y="142.9" transform="rotate(-90 27.5 142.9)">Differential Nonlinearity (LSB)</text>
<text x="30.4" y="138.6">-0.5</text>
<text x="116.4" y="142.9" transform="rotate(-90 116.4 142.9)">Differential Nonlinearity (LSB)</text>
<text x="119.3" y="138.7">-0.5</text>
<text x="29" y="144.1">-0.75</text>
<text x="32.4" y="149.6">-1</text>
<text x="117.9" y="144.2">-0.75</text>
<text x="121.3" y="149.7">-1</text>
<text x="34.6" y="152.6">±40</text>
<text x="48.2" y="152.6">±7</text>
<text x="61.1" y="152.5">26</text>
<text x="74" y="152.5">59</text>
<text x="86.9" y="152.5">92</text>
<text x="99.2" y="152.5">125</text>
<text x="123.9" y="152.5">1.8</text>
<text x="134.6" y="152.5">2.1</text>
<text x="145.4" y="152.5">2.4</text>
<text x="156.1" y="152.5">2.7</text>
<text x="167.9" y="152.5">3</text>
<text x="177.7" y="152.5">3.3</text>
<text x="188.4" y="152.5">3.6</text>
<text x="54.7" y="156.4">Free-Air Temperature ( C)</text>
<text x="145.8" y="156.4">Reference Voltage (V)</text>
<text x="33.2" y="171.4">1</text>
<text x="122.1" y="171.3">1</text>
<text x="29.8" y="176.9">0.75</text>
<text x="118.7" y="176.8">0.75</text>
<text x="31.2" y="182.4">0.5</text>
<text x="120.1" y="182.3">0.5</text>
<text x="29.8" y="187.9">0.25</text>
<text x="118.7" y="187.8">0.25</text>
<text x="33.2" y="193.4">0</text>
<text x="122.1" y="193.3">0</text>
<text x="29" y="198.8">-0.25</text>
<text x="117.9" y="198.8">-0.25</text>
<text x="27.5" y="206.8" transform="rotate(-90 27.5 206.8)">Integral Nonlinearity (LSB)</text>
<text x="29" y="209.8">-0.75</text>
<text x="30.4" y="204.3">-0.5</text>
<text x="116.4" y="206.8" transform="rotate(-90 116.4 206.8)">Integral Nonlinearity (LSB)</text>
<text x="117.9" y="209.8">-0.75</text>
<text x="119.3" y="204.3">-0.5</text>
<text x="32.4" y="215.3">-1</text>
<text x="121.3" y="215.3">-1</text>
<text x="34.6" y="218.3">±40</text>
<text x="48.2" y="218.3">±7</text>
<text x="61.1" y="218.2">26</text>
<text x="74" y="218.2">59</text>
<text x="86.9" y="218.2">92</text>
<text x="99.2" y="218.2">125</text>
<text x="123.9" y="218.2">1.8</text>
<text x="134.6" y="218.2">2.1</text>
<text x="145.4" y="218.2">2.4</text>
<text x="156.1" y="218.2">2.7</text>
<text x="167.9" y="218.2">3</text>
<text x="177.6" y="218.2">3.3</text>
<text x="188.4" y="218.2">3.6</text>
<text x="54.8" y="222">Free-Air Temperature ( C)</text>
<text x="145.8" y="222">Reference Voltage (V)</text>
</g>
<g font-size="2.4" fill="#f00">
<text x="168.5" y="117.7">Maximum</text>
<text x="77.1" y="125.7">Maximum</text>
<text x="81.2" y="190.9">Maximum</text>
<text x="165.4" y="188.9">Maximum</text>
</g>
<g font-size="2.4" fill="#0070c0">
<text x="168.9" y="132.6">Minimum</text>
<text x="74.1" y="138.1">Minimum</text>
<text x="80.7" y="203.8">Minimum</text>
<text x="162.6" y="204.7">Minimum</text>
</g>
<g font-size="2.1">
<text x="24.9" y="36.6">A</text>
<text x="87.5" y="36.6">SAMPLE</text>
</g>
<g font-size="1.6">
<text x="79.6" y="155.6">o</text>
<text x="79.6" y="221.3">o</text>
</g>
<g font-size="1.4">
<text x="99.9" y="91.2">C019</text>
<text x="188.8" y="91.2">C020</text>
<text x="99.8" y="156.9">C021</text>
<text x="188.8" y="156.9">C022</text>
<text x="99.9" y="222.5">C023</text>
<text x="188.7" y="222.5">C024</text>
</g>
</svg>
